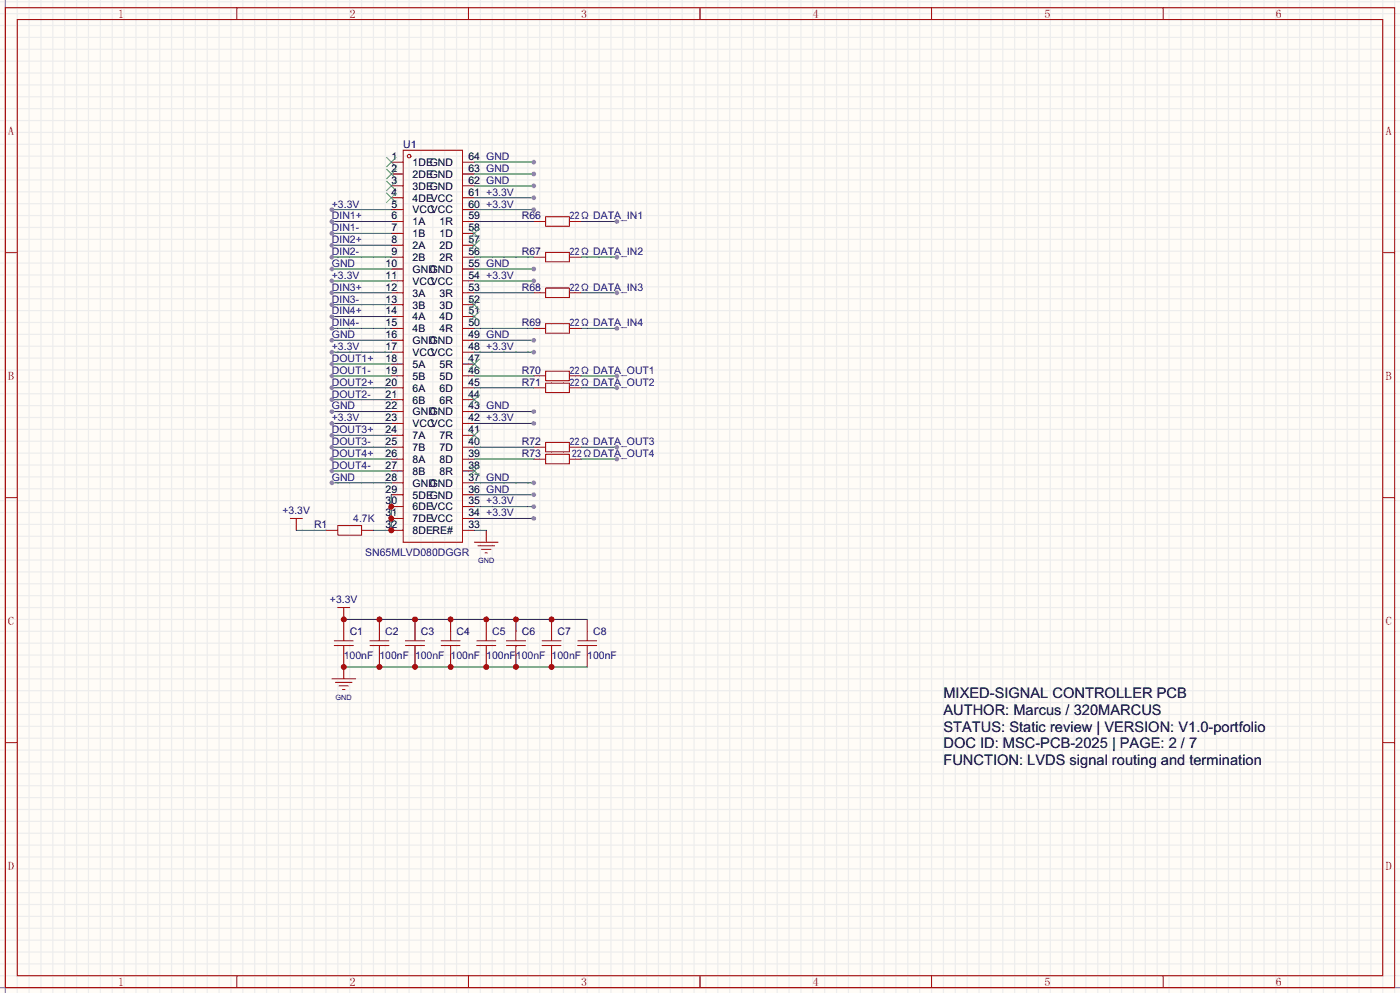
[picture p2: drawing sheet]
<svg xmlns="http://www.w3.org/2000/svg" width="299mm" height="212mm" viewBox="0 0 299 212" stroke-linecap="round" stroke-linejoin="round" font-family="sans-serif">
<path d="M0 0h299.5v212.3h-299.5z" fill="#fffcf7"/>
<g fill="none" stroke="#ededed" stroke-width=".25">
<path d="M0 .4h299.5M0 2.9h299.5M0 5.5h299.5M0 8h299.5M0 10.5h299.5M0 13.1h299.5M0 15.6h299.5M0 18.2h299.5M1.1 0v212.3M3.7 0v212.3M6.2 0v212.3M8.8 0v212.3"/>
<path d="M11.3 0v212.3M13.8 0v212.3M16.4 0v212.3M18.9 0v212.3M21.5 0v212.3M24 0v212.3M26.5 0v212.3M29.1 0v212.3M31.6 0v212.3M34.2 0v212.3M36.7 0v212.3M39.2 0v212.3"/>
<path d="M41.8 0v212.3M44.3 0v212.3M46.9 0v212.3M49.4 0v212.3M51.9 0v212.3M54.5 0v212.3M57 0v212.3M59.6 0v212.3M62.1 0v212.3M64.6 0v212.3M67.2 0v212.3M69.7 0v212.3"/>
<path d="M72.3 0v212.3M74.8 0v212.3M77.3 0v212.3M79.9 0v212.3M82.4 0v212.3M85 0v212.3M87.5 0v212.3M90 0v212.3M92.6 0v212.3M95.1 0v212.3M97.7 0v212.3M100.2 0v212.3"/>
<path d="M102.7 0v212.3M105.3 0v212.3M107.8 0v212.3M110.4 0v212.3M112.9 0v212.3M115.4 0v212.3M118 0v212.3M120.5 0v212.3M123.1 0v212.3M125.6 0v212.3M128.1 0v212.3M130.7 0v212.3"/>
<path d="M133.2 0v212.3M135.8 0v212.3M138.3 0v212.3M140.8 0v212.3M143.4 0v212.3M145.9 0v212.3M148.5 0v212.3M151 0v212.3M153.5 0v212.3M156.1 0v212.3M158.6 0v212.3M161.2 0v212.3"/>
<path d="M163.7 0v212.3M166.2 0v212.3M168.8 0v212.3M171.3 0v212.3M173.9 0v212.3M176.4 0v212.3M178.9 0v212.3M181.5 0v212.3M184 0v212.3M186.6 0v212.3M189.1 0v212.3M191.6 0v212.3"/>
<path d="M194.2 0v212.3M196.7 0v212.3M199.3 0v212.3M201.8 0v212.3M204.3 0v212.3M206.9 0v212.3M209.4 0v212.3M212 0v212.3M214.5 0v212.3M217 0v212.3M219.6 0v212.3M222.1 0v212.3"/>
<path d="M224.7 0v212.3M227.2 0v212.3M229.7 0v212.3M232.3 0v212.3M234.8 0v212.3M237.4 0v212.3M239.9 0v212.3M242.4 0v212.3M245 0v212.3M247.5 0v212.3M250.1 0v212.3M252.6 0v212.3"/>
<path d="M255.1 0v212.3M257.7 0v212.3M260.2 0v212.3M262.8 0v212.3M265.3 0v212.3M267.8 0v212.3M270.4 0v212.3M272.9 0v212.3M275.5 0v212.3M278 0v212.3M280.5 0v212.3M283.1 0v212.3"/>
<path d="M285.6 0v212.3M288.2 0v212.3M290.7 0v212.3M293.2 0v212.3M295.8 0v212.3M298.3 0v212.3M0 20.7h299.5M0 23.2h299.5M0 25.8h299.5M0 28.3h299.5M0 30.9h299.5M0 33.4h299.5"/>
<path d="M0 35.9h299.5M0 38.5h299.5M0 41h299.5M0 43.6h299.5M0 46.1h299.5M0 48.6h299.5M0 51.2h299.5M0 53.7h299.5M0 56.3h299.5M0 58.8h299.5M0 61.3h299.5M0 63.9h299.5"/>
<path d="M0 66.4h299.5M0 69h299.5M0 71.5h299.5M0 74h299.5M0 76.6h299.5M0 79.1h299.5M0 81.7h299.5M0 84.2h299.5M0 86.7h299.5M0 89.3h299.5M0 91.8h299.5M0 94.4h299.5"/>
<path d="M0 96.9h299.5M0 99.4h299.5M0 102h299.5M0 104.5h299.5M0 107.1h299.5M0 109.6h299.5M0 112.1h299.5M0 114.7h299.5M0 117.2h299.5M0 119.8h299.5M0 122.3h299.5M0 124.8h299.5"/>
<path d="M0 127.4h299.5M0 129.9h299.5M0 132.5h299.5M0 135h299.5M0 137.5h299.5M0 140.1h299.5M0 142.6h299.5M0 145.2h299.5M0 147.7h299.5M0 150.2h299.5M0 152.8h299.5M0 155.3h299.5"/>
<path d="M0 157.9h299.5M0 160.4h299.5M0 162.9h299.5M0 165.5h299.5M0 168h299.5M0 170.6h299.5M0 173.1h299.5M0 175.6h299.5M0 178.2h299.5M0 180.7h299.5M0 183.3h299.5M0 185.8h299.5"/>
<path d="M0 188.3h299.5M0 190.9h299.5M0 193.4h299.5M0 196h299.5M0 198.5h299.5M0 201h299.5M0 203.6h299.5M0 206.1h299.5M0 208.7h299.5M0 211.2h299.5"/>
</g>
<path d="M1.1 0v212.3M0 211.2h299.5" fill="none" stroke="#999" stroke-width=".25"/>
<g fill="none" stroke="#870000" stroke-width=".21">
<path d="M83.7 34.7h2.5M83.7 37.2h2.5M83.7 39.7h2.5M98.9 34.7h2.6M98.9 37.2h2.6M98.9 39.7h2.6M83.7 42.3h2.5M83.7 44.8h2.5M83.7 47.4h2.5M83.7 49.9h2.5M83.7 52.4h2.5M83.7 55h2.5"/>
<path d="M83.7 57.5h2.5M98.9 42.3h2.6M98.9 44.8h2.6M98.9 47.4h2.6M98.9 49.9h2.6M98.9 52.4h2.6M98.9 55h2.6M98.9 57.5h2.6M114.2 47.4h2.5M114.2 55h2.5M121.8 47.4h2.5M121.8 55h2.5"/>
<path d="M83.7 60.1h2.5M83.7 62.6h2.5M83.7 65.1h2.5M83.7 67.7h2.5M83.7 70.2h2.5M83.7 72.8h2.5M83.7 75.3h2.5M83.7 77.8h2.5M98.9 60.1h2.6M98.9 62.6h2.6M98.9 65.1h2.6M98.9 67.7h2.6"/>
<path d="M98.9 70.2h2.6M98.9 72.8h2.6M98.9 75.3h2.6M98.9 77.8h2.6M114.2 62.6h2.5M114.2 70.2h2.5M121.8 62.6h2.5M121.8 70.2h2.5M83.7 80.4h2.5M83.7 82.9h2.5M83.7 85.5h2.5M83.7 88h2.5"/>
<path d="M83.7 90.5h2.5M83.7 93.1h2.5M83.7 95.6h2.5M83.7 98.2h2.5M98.9 80.4h2.6M98.9 82.9h2.6M98.9 85.5h2.6M98.9 88h2.6M98.9 90.5h2.6M98.9 93.1h2.6M98.9 95.6h2.6M98.9 98.2h2.6"/>
<path d="M114.2 80.4h2.5M114.2 82.9h2.5M114.2 95.6h2.5M114.2 98.2h2.5M121.8 80.4h2.5M121.8 82.9h2.5M121.8 95.6h2.5M121.8 98.2h2.5M63.4 110.9v2.5M69.7 113.4h2.6M77.3 113.4h2.6M83.7 100.7h2.5"/>
<path d="M83.7 103.2h2.5M83.7 105.8h2.5M83.7 108.3h2.5M83.7 110.9h2.5M83.7 113.4h2.5M98.9 100.7h2.6M98.9 103.2h2.6M98.9 105.8h2.6M98.9 108.3h2.6M98.9 110.9h2.6M98.9 113.4h2.6M104 113.4v2.5"/>
<path d="M73.5 129.9v5.1M81.2 132.5v2.5M88.8 132.5v2.5M96.4 132.5v2.5M104 132.5v2.5M110.4 132.5v2.5M118 132.5v2.5M125.6 132.5v2.5M73.5 140.1v5.1M81.2 140.1v2.5M88.8 140.1v2.5M96.4 140.1v2.5"/>
<path d="M104 140.1v2.5M110.4 140.1v2.5M118 140.1v2.5M125.6 140.1v2.5"/>
</g>
<g fill="none" stroke="#a10000" stroke-width=".21">
<path d="M1.1 1.6h297.2v209.6h-297.2zM3.7 4.2h292.1v204.5h-292.1zM50.7 1.6v2.6M100.2 1.6v2.6M149.7 1.6v2.6M199.3 1.6v2.6M248.8 1.6v2.6M86.2 32.1h12.7v83.8h-12.7zM1.1 54h2.6M116.7 46.4h5.1v2h-5.1zM116.7 54h5.1v2h-5.1zM295.8 54h2.5"/>
<path d="M116.7 61.6h5.1v2h-5.1zM116.7 69.2h5.1v2h-5.1zM116.7 79.4h5.1v2h-5.1zM116.7 81.9h5.1v2h-5.1zM116.7 94.6h5.1v2h-5.1zM116.7 97.2h5.1v2h-5.1zM1.1 106.4h2.6M62.1 110.9h2.5M72.3 112.4h5v2h-5zM101.5 115.9h5.1M102.2 116.7h3.6M103 117.5h2"/>
<path d="M103.8 118.2h.5M295.8 106.4h2.5M71.5 138h4.1M71.5 137h4.1M72.3 129.9h2.5M73.5 135v2M73.5 138v2.1M79.1 138h4.1M79.1 137h4.1M81.2 135v2M81.2 138v2.1M86.7 138h4.1"/>
<path d="M86.7 137h4.1M88.8 135v2M88.8 138v2.1M94.4 138h4M94.4 137h4M96.4 135v2M96.4 138v2.1M102 138h4M102 137h4M104 135v2M104 138v2.1M108.3 138h4.1"/>
<path d="M108.3 137h4.1M110.4 135v2M110.4 138v2.1M116 138h4M116 137h4M118 135v2M118 138v2.1M123.6 138h4M123.6 137h4M125.6 135v2M125.6 138v2.1M1.1 158.8h2.6"/>
<path d="M71 145.2h5.1M71.8 145.9h3.5M72.5 146.7h2M73.3 147.4h.5M295.8 158.8h2.5M50.7 208.7v2.5M100.2 208.7v2.5M149.7 208.7v2.5M199.3 208.7v2.5M248.8 208.7v2.5"/>
<circle cx="87.5" cy="33.4" r=".38"/>
</g>
<g fill="none" stroke="#3c3" stroke-width=".21">
<path d="M82.7 33.7l2 2M82.7 36.2l2 2M82.7 38.7l2 2.1M84.7 33.7l-2 2M84.7 36.2l-2 2M84.7 38.7l-2 2.1M82.7 41.3l2 2M84.7 41.3l-2 2M100.5 51.4l2 2.1M100.5 48.9l2 2M102.5 51.4l-2 2.1M102.5 48.9l-2 2"/>
<path d="M100.5 76.8l2 2.1M100.5 66.7l2 2M100.5 64.1l2 2.1M102.5 76.8l-2 2.1M102.5 66.7l-2 2M102.5 64.1l-2 2.1M100.5 99.7l2 2M100.5 92.1l2 2M100.5 84.5l2 2M102.5 99.7l-2 2M102.5 92.1l-2 2M102.5 84.5l-2 2"/>
</g>
<path d="M101.5 113.4h2.5M73.5 142.6h52.1" fill="none" stroke="#008700" stroke-width=".21"/>
<g fill="#c00">
<circle cx="73.5" cy="142.6" r=".63"/>
<circle cx="81.2" cy="142.6" r=".63"/>
<circle cx="88.8" cy="142.6" r=".63"/>
<circle cx="96.4" cy="142.6" r=".63"/>
<circle cx="104" cy="142.6" r=".63"/>
<circle cx="110.4" cy="142.6" r=".63"/>
<circle cx="118" cy="142.6" r=".63"/>
</g>
<path d="M73.5 132.5h52.1" fill="none" stroke="#008700" stroke-width=".21"/>
<g fill="#c00">
<circle cx="73.5" cy="132.5" r=".63"/>
<circle cx="81.2" cy="132.5" r=".63"/>
<circle cx="88.8" cy="132.5" r=".63"/>
<circle cx="96.4" cy="132.5" r=".63"/>
<circle cx="104" cy="132.5" r=".63"/>
<circle cx="110.4" cy="132.5" r=".63"/>
<circle cx="118" cy="132.5" r=".63"/>
</g>
<path d="M71 47.4h12.7M63.4 113.4h6.3" fill="none" stroke="#008700" stroke-width=".21"/>
<circle cx="71" cy="47.4" r=".51" fill="#999"/>
<path d="M71 49.9h12.7" fill="none" stroke="#008700" stroke-width=".21"/>
<circle cx="71" cy="49.9" r=".51" fill="#999"/>
<path d="M71 52.4h12.7" fill="none" stroke="#008700" stroke-width=".21"/>
<circle cx="71" cy="52.4" r=".51" fill="#999"/>
<path d="M71 55h12.7" fill="none" stroke="#008700" stroke-width=".21"/>
<circle cx="71" cy="55" r=".51" fill="#999"/>
<path d="M71 62.6h12.7" fill="none" stroke="#008700" stroke-width=".21"/>
<circle cx="71" cy="62.6" r=".51" fill="#999"/>
<path d="M71 65.1h12.7" fill="none" stroke="#008700" stroke-width=".21"/>
<circle cx="71" cy="65.1" r=".51" fill="#999"/>
<path d="M71 67.7h12.7" fill="none" stroke="#008700" stroke-width=".21"/>
<circle cx="71" cy="67.7" r=".51" fill="#999"/>
<path d="M71 70.2h12.7" fill="none" stroke="#008700" stroke-width=".21"/>
<circle cx="71" cy="70.2" r=".51" fill="#999"/>
<path d="M71 77.8h12.7" fill="none" stroke="#008700" stroke-width=".21"/>
<circle cx="71" cy="77.8" r=".51" fill="#999"/>
<path d="M71 80.4h12.7" fill="none" stroke="#008700" stroke-width=".21"/>
<circle cx="71" cy="80.4" r=".51" fill="#999"/>
<path d="M71 82.9h12.7" fill="none" stroke="#008700" stroke-width=".21"/>
<circle cx="71" cy="82.9" r=".51" fill="#999"/>
<path d="M71 85.5h12.7" fill="none" stroke="#008700" stroke-width=".21"/>
<circle cx="71" cy="85.5" r=".51" fill="#999"/>
<path d="M71 93.1h12.7" fill="none" stroke="#008700" stroke-width=".21"/>
<circle cx="71" cy="93.1" r=".51" fill="#999"/>
<path d="M71 95.6h12.7" fill="none" stroke="#008700" stroke-width=".21"/>
<circle cx="71" cy="95.6" r=".51" fill="#999"/>
<path d="M71 98.2h12.7" fill="none" stroke="#008700" stroke-width=".21"/>
<circle cx="71" cy="98.2" r=".51" fill="#999"/>
<path d="M71 100.7h12.7" fill="none" stroke="#008700" stroke-width=".21"/>
<circle cx="71" cy="100.7" r=".51" fill="#999"/>
<path d="M101.5 42.3h12.7" fill="none" stroke="#008700" stroke-width=".21"/>
<circle cx="114.2" cy="42.3" r=".51" fill="#999"/>
<path d="M101.5 44.8h12.7" fill="none" stroke="#008700" stroke-width=".21"/>
<circle cx="114.2" cy="44.8" r=".51" fill="#999"/>
<path d="M71 44.8h12.7" fill="none" stroke="#008700" stroke-width=".21"/>
<circle cx="71" cy="44.8" r=".51" fill="#999"/>
<path d="M101.5 60.1h12.7" fill="none" stroke="#008700" stroke-width=".21"/>
<circle cx="114.2" cy="60.1" r=".51" fill="#999"/>
<path d="M71 60.1h12.7" fill="none" stroke="#008700" stroke-width=".21"/>
<circle cx="71" cy="60.1" r=".51" fill="#999"/>
<path d="M101.5 75.3h12.7" fill="none" stroke="#008700" stroke-width=".21"/>
<circle cx="114.2" cy="75.3" r=".51" fill="#999"/>
<path d="M71 75.3h12.7" fill="none" stroke="#008700" stroke-width=".21"/>
<circle cx="71" cy="75.3" r=".51" fill="#999"/>
<path d="M101.5 90.5h12.7" fill="none" stroke="#008700" stroke-width=".21"/>
<circle cx="114.2" cy="90.5" r=".51" fill="#999"/>
<path d="M71 90.5h12.7" fill="none" stroke="#008700" stroke-width=".21"/>
<circle cx="71" cy="90.5" r=".51" fill="#999"/>
<path d="M101.5 108.3h12.7" fill="none" stroke="#008700" stroke-width=".21"/>
<circle cx="114.2" cy="108.3" r=".51" fill="#999"/>
<path d="M101.5 110.9h12.7" fill="none" stroke="#008700" stroke-width=".21"/>
<circle cx="114.2" cy="110.9" r=".51" fill="#999"/>
<path d="M101.5 105.8h12.7" fill="none" stroke="#008700" stroke-width=".21"/>
<circle cx="114.2" cy="105.8" r=".51" fill="#999"/>
<path d="M101.5 103.2h12.7" fill="none" stroke="#008700" stroke-width=".21"/>
<circle cx="114.2" cy="103.2" r=".51" fill="#999"/>
<path d="M71 103.2h12.7" fill="none" stroke="#008700" stroke-width=".21"/>
<circle cx="71" cy="103.2" r=".51" fill="#999"/>
<path d="M101.5 88h12.7" fill="none" stroke="#008700" stroke-width=".21"/>
<circle cx="114.2" cy="88" r=".51" fill="#999"/>
<path d="M71 88h12.7" fill="none" stroke="#008700" stroke-width=".21"/>
<circle cx="71" cy="88" r=".51" fill="#999"/>
<path d="M101.5 72.8h12.7" fill="none" stroke="#008700" stroke-width=".21"/>
<circle cx="114.2" cy="72.8" r=".51" fill="#999"/>
<path d="M71 72.8h12.7" fill="none" stroke="#008700" stroke-width=".21"/>
<circle cx="71" cy="72.8" r=".51" fill="#999"/>
<path d="M101.5 57.5h12.7" fill="none" stroke="#008700" stroke-width=".21"/>
<circle cx="114.2" cy="57.5" r=".51" fill="#999"/>
<path d="M71 57.5h12.7" fill="none" stroke="#008700" stroke-width=".21"/>
<circle cx="71" cy="57.5" r=".51" fill="#999"/>
<path d="M101.5 39.7h12.7" fill="none" stroke="#008700" stroke-width=".21"/>
<circle cx="114.2" cy="39.7" r=".51" fill="#999"/>
<path d="M101.5 37.2h12.7" fill="none" stroke="#008700" stroke-width=".21"/>
<circle cx="114.2" cy="37.2" r=".51" fill="#999"/>
<path d="M101.5 34.7h12.7" fill="none" stroke="#008700" stroke-width=".21"/>
<circle cx="114.2" cy="34.7" r=".51" fill="#999"/>
<path d="M101.5 47.4h12.7M101.5 55h12.7M101.5 62.6h12.7M101.5 70.2h12.7M101.5 80.4h12.7M101.5 82.9h12.7M101.5 95.6h12.7M101.5 98.2h12.7M83.7 105.8v7.6h-3.8" fill="none" stroke="#008700" stroke-width=".21"/>
<g fill="#c00">
<circle cx="83.7" cy="108.3" r=".63"/>
<circle cx="83.7" cy="110.9" r=".63"/>
<circle cx="83.7" cy="113.4" r=".63"/>
</g>
<path d="M124.3 47.4h7.7" fill="none" stroke="#008700" stroke-width=".21"/>
<circle cx="132" cy="47.4" r=".51" fill="#999"/>
<path d="M124.3 55h7.7" fill="none" stroke="#008700" stroke-width=".21"/>
<circle cx="132" cy="55" r=".51" fill="#999"/>
<path d="M124.3 62.6h7.7" fill="none" stroke="#008700" stroke-width=".21"/>
<circle cx="132" cy="62.6" r=".51" fill="#999"/>
<path d="M124.3 70.2h7.7" fill="none" stroke="#008700" stroke-width=".21"/>
<circle cx="132" cy="70.2" r=".51" fill="#999"/>
<path d="M124.3 80.4h7.7" fill="none" stroke="#008700" stroke-width=".21"/>
<circle cx="132" cy="80.4" r=".51" fill="#999"/>
<path d="M124.3 82.9h7.7" fill="none" stroke="#008700" stroke-width=".21"/>
<circle cx="132" cy="82.9" r=".51" fill="#999"/>
<path d="M124.3 95.6h7.7" fill="none" stroke="#008700" stroke-width=".21"/>
<circle cx="132" cy="95.6" r=".51" fill="#999"/>
<path d="M124.3 98.2h7.7" fill="none" stroke="#008700" stroke-width=".21"/>
<circle cx="132" cy="98.2" r=".51" fill="#999"/>
<g font-size="3.1">
<text x="201.8" y="149.4">MIXED-SIGNAL CONTROLLER PCB</text>
<text x="201.8" y="152.9">AUTHOR: Marcus / 320MARCUS</text>
<text x="201.8" y="156.5">STATUS: Static review | VERSION: V1.0-portfolio</text>
<text x="201.8" y="160">DOC ID: MSC-PCB-2025 | PAGE: 2 / 7</text>
<text x="201.8" y="163.6">FUNCTION: LVDS signal routing and termination</text>
</g>
<g font-size="2.5" fill="#a00000">
<text x="25.3" y="3.8">1</text>
<text x="74.8" y="3.8">2</text>
<text x="124.3" y="3.8">3</text>
<text x="173.9" y="3.8">4</text>
<text x="223.4" y="3.8">5</text>
<text x="272.9" y="3.8">6</text>
<text x="1.8" y="28.8">A</text>
<text x="296.4" y="28.8">A</text>
<text x="1.8" y="81.2">B</text>
<text x="296.4" y="81.2">B</text>
<text x="1.8" y="133.5">C</text>
<text x="296.4" y="133.5">C</text>
<text x="1.8" y="185.9">D</text>
<text x="296.4" y="185.9">D</text>
<text x="25.3" y="210.9">1</text>
<text x="74.8" y="210.9">2</text>
<text x="124.3" y="210.9">3</text>
<text x="173.9" y="210.9">4</text>
<text x="223.4" y="210.9">5</text>
<text x="272.9" y="210.9">6</text>
</g>
<g font-size="2.2">
<text x="83.7" y="34.2">1</text>
<text x="88.3" y="35.5">1DEGND</text>
<text x="100.2" y="34.2">64</text>
<text x="83.7" y="36.8">2</text>
<text x="83.7" y="39.3">3</text>
<text x="83.7" y="41.8">4</text>
<text x="88.3" y="38">2DEGND</text>
<text x="88.3" y="40.6">3DEGND</text>
<text x="100.2" y="41.8">61</text>
<text x="100.2" y="39.3">62</text>
<text x="100.2" y="36.8">63</text>
<text x="83.7" y="44.4">5</text>
<text x="83.7" y="46.9">6</text>
<text x="88.3" y="43.1">4DEVCC</text>
<text x="88.3" y="45.6">VCCVCC</text>
<text x="100.2" y="46.9">59</text>
<text x="100.2" y="44.4">60</text>
<text x="83.7" y="49.5">7</text>
<text x="83.7" y="52">8</text>
<text x="88.3" y="48.2">1A</text>
<text x="88.3" y="50.7">1B</text>
<text x="88.3" y="53.3">2A</text>
<text x="94" y="53.3">2D</text>
<text x="94" y="50.7">1D</text>
<text x="94" y="48.2">1R</text>
<text x="100.2" y="52">57</text>
<text x="100.2" y="49.5">58</text>
<text x="82.5" y="57.1">10</text>
<text x="82.5" y="59.6">11</text>
<text x="83.7" y="54.5">9</text>
<text x="88.3" y="55.8">2B</text>
<text x="88.3" y="58.3">GND</text>
<text x="91.9" y="58.3">GND</text>
<text x="94" y="55.8">2R</text>
<text x="100.2" y="59.6">54</text>
<text x="100.2" y="57.1">55</text>
<text x="100.2" y="54.5">56</text>
<text x="82.5" y="62.2">12</text>
<text x="82.5" y="64.7">13</text>
<text x="88.3" y="60.9">VCCVCC</text>
<text x="88.3" y="63.4">3A</text>
<text x="88.3" y="66">3B</text>
<text x="94" y="66">3D</text>
<text x="94" y="63.4">3R</text>
<text x="100.2" y="64.7">52</text>
<text x="100.2" y="62.2">53</text>
<text x="82.5" y="67.2">14</text>
<text x="82.5" y="69.8">15</text>
<text x="88.3" y="68.5">4A</text>
<text x="88.3" y="71">4B</text>
<text x="94" y="71">4R</text>
<text x="94" y="68.5">4D</text>
<text x="100.2" y="69.8">50</text>
<text x="100.2" y="67.2">51</text>
<text x="82.5" y="72.3">16</text>
<text x="82.5" y="74.9">17</text>
<text x="82.5" y="77.4">18</text>
<text x="88.3" y="73.6">GND</text>
<text x="88.3" y="76.1">VCCVCC</text>
<text x="91.9" y="73.6">GND</text>
<text x="100.2" y="77.4">47</text>
<text x="100.2" y="74.9">48</text>
<text x="100.2" y="72.3">49</text>
<text x="82.5" y="79.9">19</text>
<text x="82.5" y="82.5">20</text>
<text x="88.3" y="78.7">5A</text>
<text x="88.3" y="81.2">5B</text>
<text x="88.3" y="83.7">6A</text>
<text x="94" y="83.7">6D</text>
<text x="94" y="81.2">5D</text>
<text x="94" y="78.7">5R</text>
<text x="100.2" y="82.5">45</text>
<text x="100.2" y="79.9">46</text>
<text x="82.5" y="85">21</text>
<text x="82.5" y="87.6">22</text>
<text x="88.3" y="86.3">6B</text>
<text x="88.3" y="88.8">GND</text>
<text x="91.9" y="88.8">GND</text>
<text x="94" y="86.3">6R</text>
<text x="100.2" y="87.6">43</text>
<text x="100.2" y="85">44</text>
<text x="82.5" y="90.1">23</text>
<text x="82.5" y="92.6">24</text>
<text x="82.5" y="95.2">25</text>
<text x="88.3" y="91.4">VCCVCC</text>
<text x="88.3" y="93.9">7A</text>
<text x="94" y="93.9">7R</text>
<text x="100.2" y="95.2">40</text>
<text x="100.2" y="92.6">41</text>
<text x="100.2" y="90.1">42</text>
<text x="82.5" y="97.7">26</text>
<text x="82.5" y="100.3">27</text>
<text x="88.3" y="96.4">7B</text>
<text x="88.3" y="99">8A</text>
<text x="88.3" y="101.5">8B</text>
<text x="94" y="101.5">8R</text>
<text x="94" y="99">8D</text>
<text x="94" y="96.4">7D</text>
<text x="100.2" y="100.3">38</text>
<text x="100.2" y="97.7">39</text>
<text x="82.5" y="102.8">28</text>
<text x="82.5" y="105.3">29</text>
<text x="82.5" y="107.9">30</text>
<text x="88.3" y="104.1">GND</text>
<text x="88.3" y="106.6">5DEGND</text>
<text x="91.9" y="104.1">GND</text>
<text x="100.2" y="107.9">35</text>
<text x="100.2" y="105.3">36</text>
<text x="100.2" y="102.8">37</text>
<text x="82.5" y="110.4">31</text>
<text x="82.5" y="113">32</text>
<text x="88.3" y="109.1">6DEVCC</text>
<text x="88.3" y="111.7">7DEVCC</text>
<text x="100.2" y="113">33</text>
<text x="100.2" y="110.4">34</text>
<text x="88.3" y="114.2">8DERE#</text>
</g>
<g font-size="2.2" fill="#000080">
<text x="86.2" y="31.7">U1</text>
<text x="111.6" y="46.9">R66</text>
<text x="111.6" y="54.5">R67</text>
<text x="111.6" y="62.2">R68</text>
<text x="111.6" y="69.8">R69</text>
<text x="111.6" y="79.9">R70</text>
<text x="111.6" y="82.5">R71</text>
<text x="111.6" y="95.2">R72</text>
<text x="111.6" y="97.7">R73</text>
<text x="67.2" y="113">R1</text>
<text x="74.8" y="135.8">C1</text>
<text x="82.4" y="135.8">C2</text>
<text x="90" y="135.8">C3</text>
<text x="97.7" y="135.8">C4</text>
<text x="105.3" y="135.8">C5</text>
<text x="111.6" y="135.8">C6</text>
<text x="119.3" y="135.8">C7</text>
<text x="126.9" y="135.8">C8</text>
</g>
<g font-size="2.2" fill="#00f">
<text x="104" y="34.2">GND</text>
<text x="104" y="41.8">+3.3V</text>
<text x="104" y="39.3">GND</text>
<text x="104" y="36.8">GND</text>
<text x="71" y="46.9">DIN1+</text>
<text x="71" y="44.4">+3.3V</text>
<text x="104" y="44.4">+3.3V</text>
<text x="121.8" y="46.9">22Ω</text>
<text x="126.9" y="46.9">DATA_IN1</text>
<text x="71" y="49.5">DIN1-</text>
<text x="71" y="52">DIN2+</text>
<text x="71" y="54.5">DIN2-</text>
<text x="71" y="59.6">+3.3V</text>
<text x="71" y="57.1">GND</text>
<text x="104" y="59.6">+3.3V</text>
<text x="104" y="57.1">GND</text>
<text x="121.8" y="54.5">22Ω</text>
<text x="126.9" y="54.5">DATA_IN2</text>
<text x="71" y="62.2">DIN3+</text>
<text x="71" y="64.7">DIN3-</text>
<text x="121.8" y="62.2">22Ω</text>
<text x="126.9" y="62.2">DATA_IN3</text>
<text x="71" y="67.2">DIN4+</text>
<text x="71" y="69.8">DIN4-</text>
<text x="121.8" y="69.8">22Ω</text>
<text x="126.9" y="69.8">DATA_IN4</text>
<text x="71" y="77.4">DOUT1+</text>
<text x="71" y="74.9">+3.3V</text>
<text x="71" y="72.3">GND</text>
<text x="104" y="74.9">+3.3V</text>
<text x="104" y="72.3">GND</text>
<text x="71" y="79.9">DOUT1-</text>
<text x="71" y="82.5">DOUT2+</text>
<text x="121.8" y="79.9">22Ω</text>
<text x="121.8" y="82.5">22Ω</text>
<text x="126.9" y="79.9">DATA_OUT1</text>
<text x="126.9" y="82.5">DATA_OUT2</text>
<text x="71" y="85">DOUT2-</text>
<text x="71" y="87.6">GND</text>
<text x="104" y="87.6">GND</text>
<text x="71" y="92.6">DOUT3+</text>
<text x="71" y="95.2">DOUT3-</text>
<text x="71" y="90.1">+3.3V</text>
<text x="104" y="90.1">+3.3V</text>
<text x="121.8" y="95.2">22Ω</text>
<text x="126.9" y="95.2">DATA_OUT3</text>
<text x="71" y="97.7">DOUT4+</text>
<text x="71" y="100.3">DOUT4-</text>
<text x="122.3" y="97.7">22ΩDATA_OUT4</text>
<text x="71" y="102.8">GND</text>
<text x="104" y="107.9">+3.3V</text>
<text x="104" y="105.3">GND</text>
<text x="104" y="102.8">GND</text>
<text x="60.4" y="109.9">+3.3V</text>
<text x="75.6" y="111.7">4.7K</text>
<text x="104" y="110.4">+3.3V</text>
<text x="78.1" y="118.8">SN65MLVD080DGGR</text>
<text x="70.6" y="129">+3.3V</text>
<text x="73.5" y="140.9">100nF</text>
<text x="81.2" y="140.9">100nF</text>
<text x="88.8" y="140.9">100nF</text>
<text x="96.4" y="140.9">100nF</text>
<text x="104" y="140.9">100nF</text>
<text x="110.4" y="140.9">100nF</text>
<text x="118" y="140.9">100nF</text>
<text x="125.6" y="140.9">100nF</text>
</g>
<g font-size="1.6" fill="#00f">
<text x="102.3" y="120.5">GND</text>
<text x="71.8" y="149.7">GND</text>
</g>
</svg>
